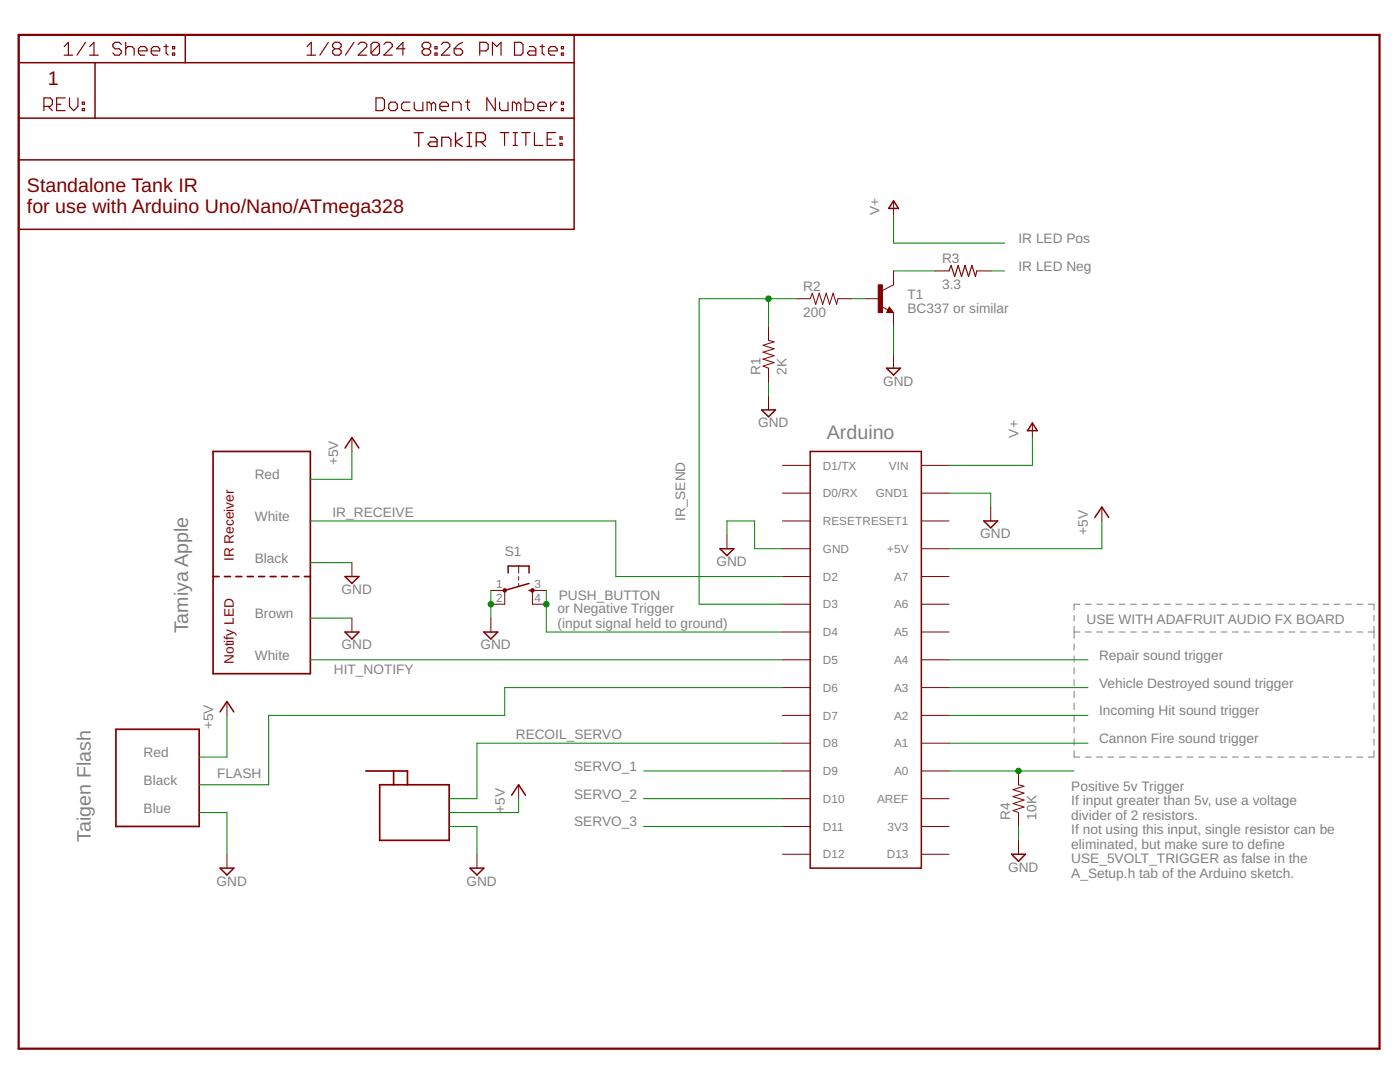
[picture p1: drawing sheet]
<svg xmlns="http://www.w3.org/2000/svg" width="279mm" height="216mm" viewBox="0 0 279 216" stroke-linecap="round" stroke-linejoin="round" font-family="sans-serif">
<g fill="none" stroke="#808080" stroke-width=".2">
<path d="M214.4 122.8v1.1M214.4 125v2.4M214.4 128.5v1.3M214.4 130.9v1.2M214.4 133.2v1.3M214.4 135.6v1.3M214.4 137.9v1.3M214.4 126.1h1.1M215.5 120.6h-1.1v1.1M216.6 120.6h1.2M216.6 126.1h1.2M218.9 120.6h1.1"/>
<path d="M218.9 126.1h1.1M221.1 120.6h1.2M221.1 126.1h1.2M223.4 120.6h1.2M223.4 126.1h1.2M225.6 120.6h1.2M225.6 126.1h1.2M227.9 120.6h1.2M227.9 126.1h1.2M230.1 120.6h1.2M230.1 126.1h1.2M232.4 120.6h1.2"/>
<path d="M232.4 126.1h1.2M234.7 120.6h1.1M234.7 126.1h1.1M236.9 120.6h1.2M236.9 126.1h1.2M239.2 120.6h1.1M239.2 126.1h1.1M241.4 120.6h1.2M241.4 126.1h1.2M243.7 120.6h1.2M243.7 126.1h1.2M246 120.6h1.1"/>
<path d="M246 126.1h1.1M248.2 120.6h1.2M248.2 126.1h1.2M250.5 120.6h1.1M250.5 126.1h1.1M252.7 120.6h1.2M252.7 126.1h1.2M255 120.6h1.2M255 126.1h1.2M257.2 120.6h1.2M257.2 126.1h1.2M259.5 120.6h1.2"/>
<path d="M259.5 126.1h1.2M261.8 120.6h1.1M261.8 126.1h1.1M264 120.6h1.2M264 126.1h1.2M266.3 120.6h1.1M266.3 126.1h1.1M268.5 120.6h1.2M268.5 126.1h1.2M270.8 120.6h1.1M270.8 126.1h1.1M273 120.6h1.2v1.1"/>
<path d="M273 126.1h1.2M274.2 122.8v1.1M274.2 125v2.4M274.2 128.5v1.3M274.2 130.9v1.2M274.2 133.2v1.3M274.2 135.6v1.3M274.2 137.9v1.3M214.4 149.8v1.3h1.1M214.4 140.3v1.3M214.4 142.7v1.3M214.4 145.1v1.2"/>
<path d="M214.4 147.4v1.3M216.6 151.1h1.2M218.9 151.1h1.1M221.1 151.1h1.2M223.4 151.1h1.2M225.6 151.1h1.2M227.9 151.1h1.2M230.1 151.1h1.2M232.4 151.1h1.2M234.7 151.1h1.1M236.9 151.1h1.2M239.2 151.1h1.1"/>
<path d="M241.4 151.1h1.2M243.7 151.1h1.2M246 151.1h1.1M248.2 151.1h1.2M250.5 151.1h1.1M252.7 151.1h1.2M255 151.1h1.2M257.2 151.1h1.2M259.5 151.1h1.2M261.8 151.1h1.1M264 151.1h1.2M266.3 151.1h1.1"/>
<path d="M268.5 151.1h1.2M270.8 151.1h1.1M274.2 149.8v1.3h-1.2M274.2 140.3v1.3M274.2 142.7v1.3M274.2 145.1v1.2M274.2 147.4v1.3"/>
</g>
<g fill="none" stroke="#800000" stroke-width=".34">
<path d="M42.5 90.1h19.4v44.3h-19.4zM42.5 115h1.2M44.8 115h1.2M47.1 115h1.2M49.4 115h1.1M51.6 115h1.2M53.9 115h1.2M56.2 115h1.2M58.5 115h1.1M60.7 115h1.2M23.1 145.5h16.7v19.4h-16.7zM73 153.8h8.3v2.8"/>
<path d="M75.8 156.6h13.8v11.1h-13.8zM78.5 153.8v2.8"/>
</g>
<g fill="none" stroke="#800000" stroke-width=".3">
<path d="M3.7 7h110.9v38.8h-110.9zM3.7 12.5h110.9M19 12.5v11.1M37 7v5.5M3.7 23.6h110.9M3.7 31.9h110.9M178.3 40.1l1 1.5h-1.9zM176.9 73.5h2.8l-1.4 1.3zM177.5 61.8l.1 .3h-.4l.3-.5 .6 .7h-.9M68.9 89.4l1.3-2.1 1.4 2.1M152 81.8h2.8l-1.4 1.4zM161.7 90.1h22.2v83.1h-22.2z"/>
<path d="M206 84.4l1 1.5h-1.9zM68.9 115h2.7l-1.4 1.4zM101.4 114.3v-1.4h4.2v1.4M105.6 117.8h.7M105.6 116.4l-4.9 1.4M143.7 109.5h2.8l-1.4 1.4zM196.3 103.9h2.8l-1.4 1.4zM218.5 103.3l1.4-2.1 1.4 2.1M68.9 126.1h2.7l-1.4 1.4zM96.6 126.1h2.7l-1.3 1.4zM43.9 142l1.4-2 1.4 2M102.1 158.7l1.4-2.1 1.4 2.1"/>
<path d="M43.9 173.2h2.8l-1.4 1.4zM93.8 173.2h2.8l-1.4 1.4zM201.9 170.5h2.8l-1.4 1.4z"/>
</g>
<g fill="none" stroke="#800000" stroke-width=".2">
<path d="M158.9 59.6h2.8l.4-1.1 .7 2.2 .7-2.2 .7 2.2 .7-2.2 .7 2.2 .7-2.2 .7 2.2 .2-1.1h2.8M172.8 59.6h2.8M178.3 54.1v2.7l-2.2 1.2M178.3 40.2v2.8M186.6 54.1h2.8M194.9 54.1h2.8M153.4 65.2v2.7l1.1 .3-2.2 .7 2.2 .7-2.2 .7 2.2 .7-2.2 .7 2.2 .6-2.2 .7 1.1 .5v2.7M153.4 79v2.8M175.9 61.2l1.3 .6M177.5 61.3l.8 1.1h-1.4zM178.3 62.4v2.8M178.3 70.7v2.8"/>
<path d="M70.2 87.3v2.8M156.1 92.9h5.6M156.1 98.4h5.6M183.9 92.9h5.5M183.9 98.4h5.5M206 84.5v2.8M70.2 112.3v2.7M98 117.8h2.7v2.8h-2.7M103.5 112.9v1.4M103.5 115v.7M103.5 116.4v.7M109 117.8h-2.7v2.8h2.7"/>
<path d="M145.1 106.7v2.8M156.1 103.9h5.6M156.1 109.5h5.6M156.1 115h5.6M183.9 103.9h5.5M183.9 109.5h5.5M183.9 115h5.5M197.7 101.2v2.7M219.9 101.2v2.7M45.3 140v2.7M70.2 123.3v2.8M98 123.3v2.8"/>
<path d="M156.1 120.6h5.6M156.1 126.1h5.6M156.1 131.7h5.6M156.1 137.2h5.6M183.9 120.6h5.5M183.9 126.1h5.5M183.9 131.7h5.5M183.9 137.2h5.5M103.5 156.6v2.8M156.1 142.7h5.6M156.1 148.3h5.6M156.1 153.8h5.6"/>
<path d="M156.1 159.4h5.6M183.9 142.7h5.5M183.9 148.3h5.5M183.9 153.8h5.5M183.9 159.4h5.5M203.3 153.8v2.8l1.1 .3-2.2 .7 2.2 .7-2.2 .7 2.2 .6-2.2 .7 2.2 .7-2.2 .7 1.1 .4v2.8M45.3 170.5v2.7M95.2 170.5v2.7M156.1 164.9h5.6M156.1 170.5h5.6M183.9 164.9h5.5M183.9 170.5h5.5"/>
<path d="M203.3 167.7v2.8"/>
</g>
<g fill="#800000" stroke="#800000" stroke-width=".2">
<circle cx="100.7" cy="117.8" r=".35"/>
<circle cx="106.3" cy="117.8" r=".36"/>
</g>
<path d="M3.7 7h271.6v202.3h-271.6z" fill="none" stroke="#800000" stroke-width=".44"/>
<g fill="none" stroke="#800000" stroke-width=".23">
<path d="M12.8 11h1.7M12.8 9.3l.9-.9v2.6M13 19.5h-1.7v2.6h1.7M13.9 19.5v1.7l.8 .9 .9-.9v-1.7M17.1 8.4l-1.7 2.6M17.9 11h1.7M17.9 9.3l.9-.9v2.6M24.2 8.9l-.4-.5h-.9l-.4 .5v.4l.4 .4h.9l.4 .5v.4l-.4 .4h-.9l-.4-.4M25.1 9.7l.4-.4h.9l.4 .4v1.3M25.1 8.4v2.6M27.6 10.2h1.7v-.5l-.4-.4h-.9l-.4 .4v.9l.4 .4h.9M30.2 10.2h1.7v-.5l-.4-.4h-.9l-.4 .4v.9l.4 .4h.9"/>
<path d="M32.7 9.3h.9M33.1 8.9v1.7l.5 .4M34.4 10.6h.5v.4h-.5zM34.4 9.3h.5v.4h-.5zM61.3 11h1.7M61.3 9.3l.8-.9v2.6M65.5 8.4l-1.7 2.6M66.8 9.7l-.4 .5v.4l.4 .4h.9l.4-.4v-.4l-.4-.5M66.8 9.7l-.4-.4v-.4l.4-.5h.9l.4 .5v.4l-.4 .4M66.8 9.7h.9M70.6 8.4l-1.7 2.6M71.5 8.9l.4-.5h.9l.4 .5v.4l-1.7 1.7h1.7"/>
<path d="M75 19.5h1.3l.4 .5v1.7l-.4 .4h-1.3zM75.7 8.9v1.7l-.4 .4h-.8l-.5-.4M75.7 8.9l-.4-.5h-.8l-.5 .5v1.7M75.7 8.9l-1.7 1.7M76.6 8.9l.4-.5h.9l.4 .5v.4l-1.7 1.7h1.7M80.8 9.7h-1.7l1.3-1.3v2.6M84.7 9.7l-.5 .5v.4l.5 .4h.8l.5-.4v-.4l-.5-.5M84.7 9.7l-.5-.4v-.4l.5-.5h.8l.5 .5v.4l-.5 .4M84.7 9.7h.8M86.8 10.6h.4v.4h-.4zM86.8 9.3h.4v.4h-.4zM88.1 8.9l.4-.5h.8l.5 .5v.4l-1.7 1.7h1.7"/>
<path d="M90.6 9.7h1.3l.4 .5v.4l-.4 .4h-.8l-.5-.4zM92.3 8.4l-.8 .5-.9 .8M93.3 20v1.7l.4 .4M95.7 10.2h1.3l.4-.5v-.8l-.4-.5h-1.3v2.6M98.3 11v-2.6l.8 .9 .9-.9v2.6M98.8 19.5v2.6l-1.6-2.6v2.6M102.7 8.4h1.2l.5 .5v1.7l-.5 .4h-1.2zM104.8 19.5v2.6h1.3l.4-.4v-.9l-.4-.4h-1.3M105.6 9.3h.9l.4 .4v1.3h-1.3l-.4-.4 .4-.4h1.3M107.8 9.3h.8M108.2 8.9v1.7l.4 .4M109.5 10.2h1.7v-.5l-.5-.4h-.8l-.4 .4v.9l.4 .4h.8"/>
<path d="M112 10.6h.5v.4h-.5zM112 9.3h.5v.4h-.5zM8.8 21.2h1.2l.5-.4v-.8l-.5-.5h-1.2v2.6M9.6 21.2l.9 .9M11.3 20.8h.9M16.4 21.7h.4v.4h-.4zM16.4 20.4h.4v.4h-.4zM77.6 20.8l.4-.4h.8l.5 .4v.9l-.5 .4h-.8l-.4-.4zM81.8 20.4h-1.2l-.5 .4v.9l.5 .4h1.2M82.7 20.4v1.3l.4 .4h1.3v-1.7M86.1 20.8l-.4-.4h-.5v1.7M86.1 20.8v1.3"/>
<path d="M86.1 20.8l.4-.4 .4 .4v1.3M87.8 21.2h1.7v-.4l-.4-.4h-.9l-.4 .4v.9l.4 .4h.9M90.3 22.1v-1.7h1.3l.4 .4v1.3M92.9 20.4h.8M99.7 20.4v1.3l.4 .4h1.3v-1.7M99.8 26.5h1.7M100.7 26.5v2.5M102.4 26.5h.9M102.4 29h.9M102.8 26.5v2.5M103.1 20.8l-.4-.4h-.4v1.7M103.1 20.8v1.3"/>
<path d="M103.1 20.8l.4-.4 .4 .4v1.3M104.1 26.5h1.7M104.9 26.5v2.5M106.7 26.5v2.5h1.7M107.4 21.2h1.7v-.4l-.5-.4h-.8l-.4 .4v.9l.4 .4h.8M109.2 27.7h.8M109.9 20.4v1.7M110.9 26.5h-1.7v2.5h1.7M111.2 20.4h-.5l-.8 .8M111.8 28.6h.4v.4h-.4zM111.8 27.3h.4v.4h-.4zM112 20.4h.5v.4h-.5z"/>
<path d="M112 21.7h.5v.4h-.5zM189.4 54.1l.4-1.1 .7 2.2 .7-2.2 .7 2.2 .7-2.2 .7 2.2 .7-2.2 .7 2.2 .2-1.1"/>
</g>
<path d="M82.6 26.5h1.9M83.6 26.5v2.7M85.9 27.4h.9l.4 .5v1.3h-1.3l-.5-.4 .5-.5h1.3M88.2 29.2v-1.8h1.3l.5 .5v1.3M90.9 26.5v2.7M92.3 27.4l-1.4 .9 1.4 .9M93.2 26.5h.9M93.2 29.2h.9M93.7 26.5v2.7M95 28.3h1.4l.5-.4v-1l-.5-.4h-1.4v2.7M96 28.3l.9 .9" fill="none" stroke="#800000" stroke-width=".25"/>
<path d="M175.3 56.8h.8v5.6h-.8z" fill="#800000" stroke="#800000" stroke-width=".2"/>
<g fill="none" stroke="#008000" stroke-width=".2">
<path d="M153.4 59.6v5.6M158.9 59.6h-19.4v61h16.6M170 59.6h2.8M178.3 43v5.5h22.2M178.3 54.1h8.3M197.7 54.1h2.8M153.4 76.2v2.8M178.3 65.2v5.5M70.2 90.1v5.5h-8.3M189.4 98.4h8.3v2.8M206 87.3v5.6h-16.6M61.9 112.3h8.3"/>
<path d="M61.9 103.9h61v11.1h33.2M98 117.8v5.5M109 117.8v8.3h47.1M145.1 106.7v-2.8h5.5v5.6h5.5M219.9 103.9v5.6h-30.5M61.9 123.3h8.3M61.9 131.7h94.2M156.1 137.2h-55.4v5.5h-47.1v13.9h-13.8M189.4 131.7h27.7M189.4 137.2h27.7M45.3 142.7v8.4h-5.5M103.5 159.4v2.7h-13.9"/>
<path d="M128.4 159.4h27.7M128.4 153.8h27.7M156.1 148.3h-60.9v11.1h-5.6M189.4 148.3h27.7M189.4 142.7h27.7M189.4 153.8h25M39.8 162.1h5.5v8.4M89.6 164.9h5.6v5.6M128.4 164.9h27.7M203.3 164.9v2.8"/>
</g>
<g fill="#008000" stroke="#008000" stroke-width=".2">
<circle cx="98" cy="120.6" r=".55"/>
<circle cx="153.4" cy="59.6" r=".55"/>
<circle cx="109" cy="120.6" r=".55"/>
<circle cx="203.3" cy="153.8" r=".55"/>
</g>
<g font-size="3.9" fill="#800000">
<text x="9.5" y="16.9">1</text>
<text x="5.4" y="38.3">Standalone Tank IR</text>
<text x="5.4" y="42.4">for use with Arduino Uno/Nano/ATmega328</text>
</g>
<g font-size="3.9" fill="#808080">
<text x="165" y="87.6">Arduino</text>
<text x="37.5" y="126.4" transform="rotate(-90 37.5 126.4)">Tamiya Apple</text>
<text x="18.1" y="168" transform="rotate(-90 18.1 168)">Taigen Flash</text>
</g>
<g font-size="2.7" fill="#808080">
<text x="175.6" y="43" transform="rotate(-90 175.6 43)">V+</text>
<text x="188" y="52.4">R3</text>
<text x="203.3" y="48.5">IR LED Pos</text>
<text x="160.3" y="58">R2</text>
<text x="181.1" y="59.6">T1</text>
<text x="188" y="57.7">3.3</text>
<text x="203.3" y="54.1">IR LED Neg</text>
<text x="160.3" y="63.2">200</text>
<text x="181.1" y="62.4">BC337 or similar</text>
<text x="151.7" y="74.9" transform="rotate(-90 151.7 74.9)">R1</text>
<text x="157" y="74.9" transform="rotate(-90 157 74.9)">2K</text>
<text x="176.2" y="76.9">GND</text>
<text x="151.3" y="85.2">GND</text>
<text x="203.3" y="87.3" transform="rotate(-90 203.3 87.3)">V+</text>
<text x="50.8" y="95.6">Red</text>
<text x="67.5" y="92.9" transform="rotate(-90 67.5 92.9)">+5V</text>
<text x="50.8" y="103.9">White</text>
<text x="66.4" y="103.1">IR_RECEIVE</text>
<text x="136.8" y="103.9" transform="rotate(-90 136.8 103.9)">IR_SEND</text>
<text x="195.6" y="107.4">GND</text>
<text x="217.1" y="106.7" transform="rotate(-90 217.1 106.7)">+5V</text>
<text x="50.8" y="112.3">Black</text>
<text x="100.7" y="110.9">S1</text>
<text x="143" y="113">GND</text>
<text x="68.2" y="118.5">GND</text>
<text x="111.5" y="119.7">PUSH_BUTTON</text>
<text x="50.8" y="123.3">Brown</text>
<text x="111.3" y="122.4">or Negative Trigger</text>
<text x="111.3" y="125.3">(input signal held to ground)</text>
<text x="216.8" y="124.5">USE WITH ADAFRUIT AUDIO FX BOARD</text>
<text x="50.8" y="131.7">White</text>
<text x="68.2" y="129.6">GND</text>
<text x="95.9" y="129.6">GND</text>
<text x="219.3" y="131.7">Repair sound trigger</text>
<text x="66.6" y="134.4">HIT_NOTIFY</text>
<text x="219.3" y="137.2">Vehicle Destroyed sound trigger</text>
<text x="219.3" y="142.7">Incoming Hit sound trigger</text>
<text x="42.5" y="145.5" transform="rotate(-90 42.5 145.5)">+5V</text>
<text x="102.9" y="147.5">RECOIL_SERVO</text>
<text x="219.3" y="148.3">Cannon Fire sound trigger</text>
<text x="28.7" y="151.1">Red</text>
<text x="43.4" y="155.2">FLASH</text>
<text x="114.6" y="153.8">SERVO_1</text>
<text x="28.7" y="156.6">Black</text>
<text x="114.6" y="159.4">SERVO_2</text>
<text x="213.8" y="157.8">Positive 5v Trigger</text>
<text x="213.8" y="160.7">If input greater than 5v, use a voltage</text>
<text x="28.7" y="162.1">Blue</text>
<text x="100.7" y="162.1" transform="rotate(-90 100.7 162.1)">+5V</text>
<text x="114.6" y="164.9">SERVO_3</text>
<text x="201.6" y="163.5" transform="rotate(-90 201.6 163.5)">R4</text>
<text x="206.9" y="163.5" transform="rotate(-90 206.9 163.5)">10K</text>
<text x="213.8" y="163.6">divider of 2 resistors.</text>
<text x="213.8" y="166.5">If not using this input, single resistor can be</text>
<text x="201.2" y="173.9">GND</text>
<text x="213.8" y="169.4">eliminated, but make sure to define</text>
<text x="213.8" y="172.3">USE_5VOLT_TRIGGER as false in the</text>
<text x="43.2" y="176.7">GND</text>
<text x="93.1" y="176.7">GND</text>
<text x="213.8" y="175.2">A_Setup.h tab of the Arduino sketch.</text>
</g>
<g font-size="2.7" fill="#800000">
<text x="46.7" y="112" transform="rotate(-90 46.7 112)">IR Receiver</text>
<text x="46.7" y="132.5" transform="rotate(-90 46.7 132.5)">Notify LED</text>
</g>
<g font-size="2.3" fill="#808080">
<text x="164.2" y="93.7">D1/TX</text>
<text x="177.4" y="93.7">VIN</text>
<text x="164.2" y="99.2">D0/RX</text>
<text x="174.8" y="99.2">GND1</text>
<text x="164.2" y="104.8">RESETRESET1</text>
<text x="164.2" y="110.3">GND</text>
<text x="177.1" y="110.3">+5V</text>
<text x="99" y="117.4">1</text>
<text x="106.7" y="117.4">3</text>
<text x="164.2" y="115.9">D2</text>
<text x="178.4" y="115.9">A7</text>
<text x="99" y="120.2">2</text>
<text x="106.7" y="120.2">4</text>
<text x="164.2" y="121.4">D3</text>
<text x="178.4" y="121.4">A6</text>
<text x="164.2" y="126.9">D4</text>
<text x="178.4" y="127">A5</text>
<text x="164.2" y="132.5">D5</text>
<text x="178.4" y="132.5">A4</text>
<text x="164.2" y="138">D6</text>
<text x="164.2" y="143.6">D7</text>
<text x="178.4" y="138">A3</text>
<text x="178.4" y="143.6">A2</text>
<text x="164.2" y="149.1">D8</text>
<text x="178.4" y="149.1">A1</text>
<text x="164.2" y="154.7">D9</text>
<text x="178.4" y="154.7">A0</text>
<text x="164.2" y="160.2">D10</text>
<text x="175.1" y="160.2">AREF</text>
<text x="164.2" y="165.7">D11</text>
<text x="177.1" y="165.8">3V3</text>
<text x="164.2" y="171.3">D12</text>
<text x="177" y="171.3">D13</text>
</g>
</svg>
